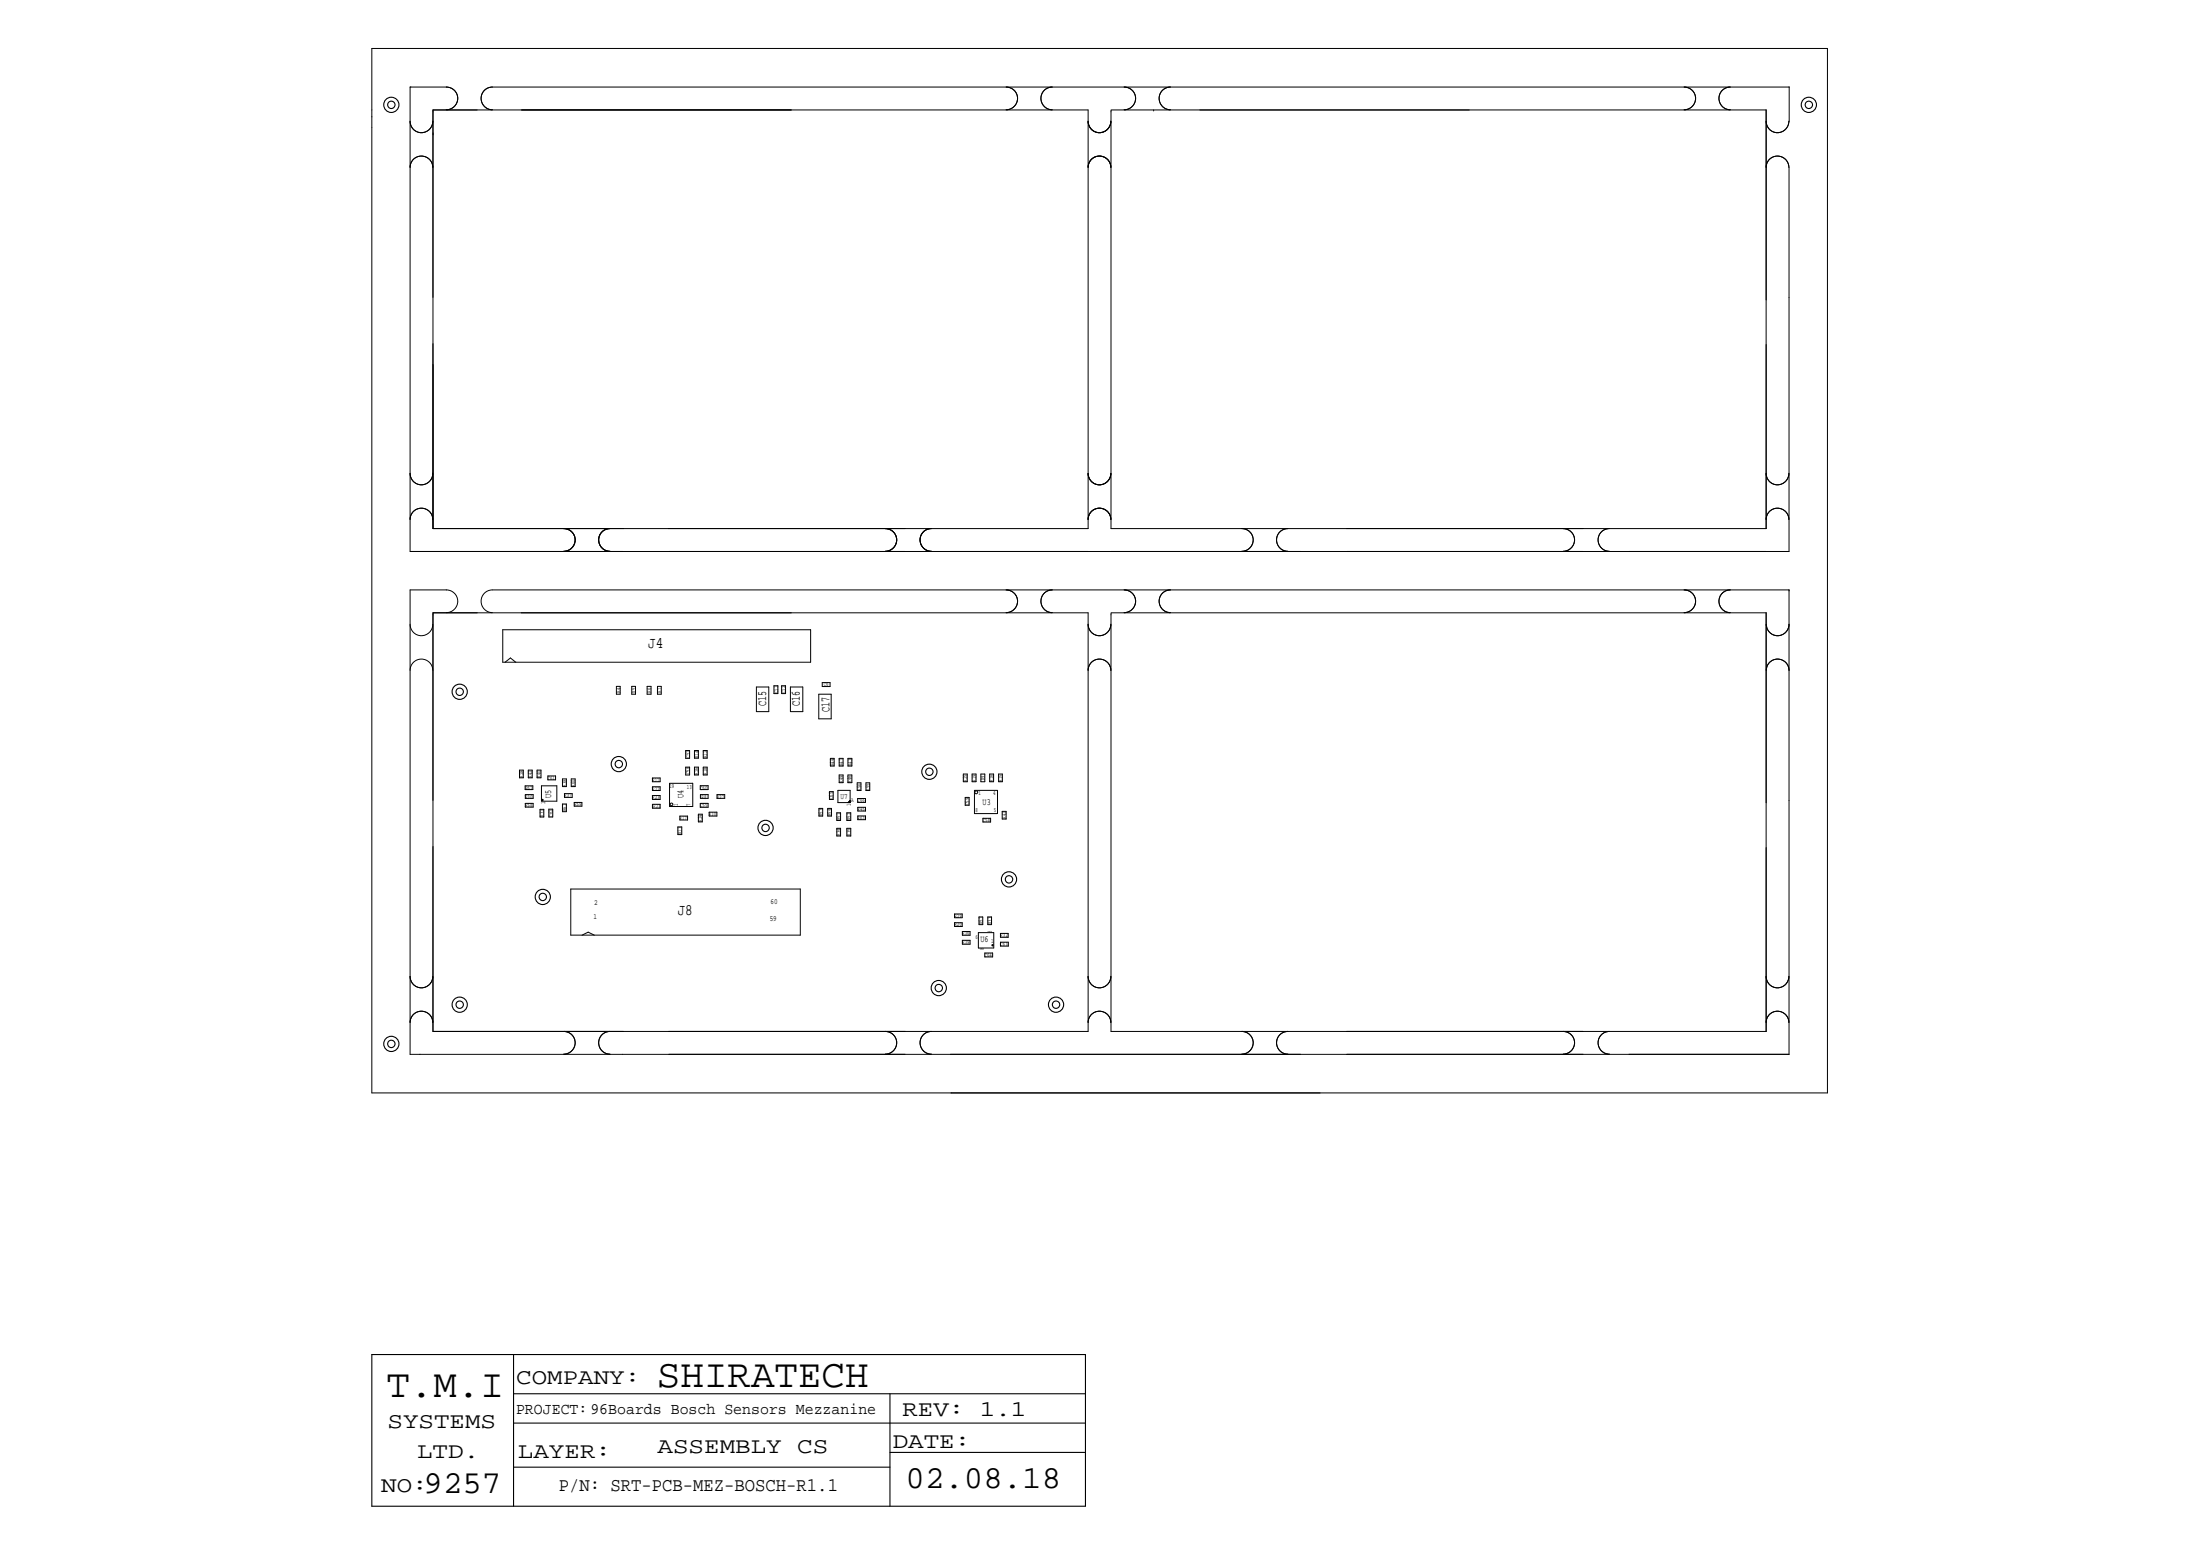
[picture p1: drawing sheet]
<svg xmlns="http://www.w3.org/2000/svg" width="297mm" height="210mm" viewBox="0 0 297 210" stroke-linecap="round" stroke-linejoin="round" font-family="sans-serif">
<g fill="none" stroke="#000" stroke-width=".15">
<path d="M50.2 182.8h96.4v20.5h-96.4zM69.3 182.8v20.5M69.3 198h50.9M69.3 188.1h77.3M69.3 192h77.3M120.2 188.1v15.2M120.2 196h26.4"/>
<circle cx="52.8" cy="14.1" r="1.03"/>
<circle cx="52.8" cy="14.1" r=".5"/>
<circle cx="244.2" cy="14.1" r="1.03"/>
<circle cx="244.2" cy="14.1" r=".5"/>
<circle cx="62.1" cy="93.4" r="1.03"/>
<circle cx="62.1" cy="93.4" r=".5"/>
<circle cx="83.5" cy="103.1" r="1.03"/>
<circle cx="83.5" cy="103.1" r=".5"/>
<circle cx="103.4" cy="111.7" r="1.03"/>
<circle cx="103.4" cy="111.7" r=".5"/>
<circle cx="125.5" cy="104.1" r="1.03"/>
<circle cx="125.5" cy="104.1" r=".5"/>
<circle cx="136.2" cy="118.7" r="1.03"/>
<circle cx="136.2" cy="118.7" r=".5"/>
<circle cx="62.1" cy="135.6" r="1.03"/>
<circle cx="62.1" cy="135.6" r=".5"/>
<circle cx="73.3" cy="121" r="1.03"/>
<circle cx="73.3" cy="121" r=".5"/>
<circle cx="126.8" cy="133.3" r="1.03"/>
<circle cx="126.8" cy="133.3" r=".5"/>
<circle cx="142.6" cy="135.6" r="1.03"/>
<circle cx="142.6" cy="135.6" r=".5"/>
<circle cx="52.8" cy="140.9" r="1.03"/>
<circle cx="52.8" cy="140.9" r=".5"/>
</g>
<g fill="none" stroke="#000" stroke-width=".14">
<path d="M50.2 6.5h196.5v141h-196.5zM55.4 16.4a1.53 1.53 0 0 0 1.5 1.5 1.53 1.53 0 0 0 1.5-1.5M58.5 15.1v-.3h88.4v56.5h-88.4v-24.9M60.3 11.7a1.53 1.53 0 0 1 1.5 1.6 1.53 1.53 0 0 1-1.5 1.5M60.3 11.7h-4.9v62.7M64.4 14.8h-5.9v56.5h25.7M66.5 14.8a1.53 1.53 0 0 1-1.5-1.5 1.53 1.53 0 0 1 1.5-1.6h175.1v4.7M70.4 14.8h36.4M135.8 11.7a1.53 1.53 0 0 1 1.6 1.6 1.53 1.53 0 0 1-1.6 1.5M142.1 11.7a1.53 1.53 0 0 0-1.6 1.6 1.53 1.53 0 0 0 1.6 1.5M146.9 16.4a1.53 1.53 0 0 0 1.5 1.5 1.53 1.53 0 0 0 1.6-1.5M150 14.8h88.5v56.5h-88.5z"/>
<path d="M151.8 11.7a1.53 1.53 0 0 1 1.5 1.6 1.53 1.53 0 0 1-1.5 1.5M155.8 14.8h.1M158 11.7a1.53 1.53 0 0 0-1.5 1.6 1.53 1.53 0 0 0 1.5 1.5M162 14.8h36.4M227.4 11.7a1.53 1.53 0 0 1 1.5 1.6 1.53 1.53 0 0 1-1.5 1.5M233.6 11.7a1.53 1.53 0 0 0-1.5 1.6 1.53 1.53 0 0 0 1.5 1.5M238.5 16.4a1.53 1.53 0 0 0 1.5 1.5 1.53 1.53 0 0 0 1.5-1.5M241.6 11.7h.1M55.4 22.6a1.53 1.53 0 0 1 1.5-1.5 1.53 1.53 0 0 1 1.5 1.5M146.9 22.6a1.53 1.53 0 0 1 1.5-1.5 1.53 1.53 0 0 1 1.6 1.5M238.5 22.6a1.53 1.53 0 0 1 1.5-1.5 1.53 1.53 0 0 1 1.5 1.5M241.6 22.6v51.8h-186.2"/>
<path d="M55.4 70.1a1.53 1.53 0 0 1 1.5-1.5 1.53 1.53 0 0 1 1.5 1.5M55.4 63.9a1.53 1.53 0 0 0 1.5 1.5 1.53 1.53 0 0 0 1.5-1.5M60.3 79.6a1.53 1.53 0 0 1 1.5 1.5 1.53 1.53 0 0 1-1.5 1.6M60.3 79.6h-4.9v62.7h186.2v-62.7M76.1 71.3a1.53 1.53 0 0 1 1.6 1.6 1.53 1.53 0 0 1-1.6 1.5M82.4 71.3a1.53 1.53 0 0 0-1.6 1.6 1.53 1.53 0 0 0 1.6 1.5M90.2 71.3h32M119.5 71.3a1.53 1.53 0 0 1 1.6 1.6 1.53 1.53 0 0 1-1.6 1.5M125.7 71.3a1.53 1.53 0 0 0-1.5 1.6 1.53 1.53 0 0 0 1.5 1.5M135.8 79.6a1.53 1.53 0 0 1 1.6 1.5 1.53 1.53 0 0 1-1.6 1.6M142.1 79.6a1.53 1.53 0 0 0-1.6 1.5 1.53 1.53 0 0 0 1.6 1.6M146.9 63.9a1.53 1.53 0 0 0 1.5 1.5 1.53 1.53 0 0 0 1.6-1.5"/>
<path d="M146.9 70.1a1.53 1.53 0 0 1 1.5-1.5 1.53 1.53 0 0 1 1.6 1.5M151.8 79.6a1.53 1.53 0 0 1 1.5 1.5 1.53 1.53 0 0 1-1.5 1.6M158 79.6a1.53 1.53 0 0 0-1.5 1.5 1.53 1.53 0 0 0 1.5 1.6M167.7 71.3a1.53 1.53 0 0 1 1.5 1.6 1.53 1.53 0 0 1-1.5 1.5M173.9 71.3a1.53 1.53 0 0 0-1.5 1.6 1.53 1.53 0 0 0 1.5 1.5M211 71.3a1.53 1.53 0 0 1 1.6 1.6 1.53 1.53 0 0 1-1.6 1.5M217.3 71.3a1.53 1.53 0 0 0-1.5 1.6 1.53 1.53 0 0 0 1.5 1.5M227.4 79.6a1.53 1.53 0 0 1 1.5 1.5 1.53 1.53 0 0 1-1.5 1.6M233.6 79.6a1.53 1.53 0 0 0-1.5 1.5 1.53 1.53 0 0 0 1.5 1.6M238.5 63.9a1.53 1.53 0 0 0 1.5 1.5 1.53 1.53 0 0 0 1.5-1.5M238.5 70.1a1.53 1.53 0 0 1 1.5-1.5 1.53 1.53 0 0 1 1.5 1.5M241.6 79.6h-175.1a1.53 1.53 0 0 0-1.5 1.5 1.53 1.53 0 0 0 1.5 1.6"/>
<path d="M241.6 79.6h.1M55.4 90.5a1.53 1.53 0 0 1 1.5-1.6 1.53 1.53 0 0 1 1.5 1.6M55.4 84.2a1.53 1.53 0 0 0 1.5 1.6 1.53 1.53 0 0 0 1.5-1.6M58.5 83v-.3h88.4v56.5h-88.4v-25M64.4 82.7h-5.9v56.5h25.7M67.9 85h41.5v4.4h-41.5zM68.2 89.4l.7-.6 .7 .6M70.4 82.7h36.4M83.2 92.6h.5v1.1h-.5zM85.3 92.6h.5v1.1h-.5zM87.4 92.6h.5v1.1h-.5zM88.8 92.6h.5v1.1h-.5z"/>
<path d="M102.1 92.7h1.7v3.3h-1.7zM104.5 92.5h.5v1.1h-.5zM105.5 92.5h.6v1.1h-.6zM106.7 92.7h1.7v3.3h-1.7zM110.6 93.7h1.6v3.3h-1.6zM111 92.1h1.1v.5h-1.1zM146.9 84.2a1.53 1.53 0 0 0 1.5 1.6 1.53 1.53 0 0 0 1.6-1.6M146.9 90.5a1.53 1.53 0 0 1 1.5-1.6 1.53 1.53 0 0 1 1.6 1.6M150 82.7h88.5v56.5h-88.5zM238.5 84.2a1.53 1.53 0 0 0 1.5 1.6 1.53 1.53 0 0 0 1.6-1.6M238.5 90.5a1.53 1.53 0 0 1 1.5-1.6 1.53 1.53 0 0 1 1.6 1.6M70.1 103.9h.6v1.1h-.6z"/>
<path d="M70.9 106h1v.6h-1zM70.9 107.2h1.1v.5h-1.1zM70.9 108.4h1.1v.5h-1.1zM71.3 103.9h.6v1.1h-.6zM72.5 103.9h.5v1.1h-.5zM72.9 109.2h.5v1.1h-.5zM73.1 106h2.1v2.1h-2.1zM73.2 107.9h.1v.1h-.1zM74 104.7h1v.5h-1zM74.1 109.2h.5v1.1h-.5zM75.9 108.5h.6v1h-.6zM75.9 105.1h.6v1.1h-.6z"/>
<path d="M76.2 107.1h1.1v.5h-1.1zM77.1 120h31v6.2h-31zM77.1 105.1h.6v1.1h-.6zM77.5 108.3h1.1v.5h-1.1zM88.1 106.2h1v.5h-1zM88.1 107.4h1v.5h-1zM88.1 108.5h1v.6h-1zM88.1 105h1v.5h-1zM90.4 105.7h3.1v3.1h-3.1zM90.5 108.4h.3v.3h-.3zM91.5 111.6h.6v1h-.6zM91.8 110.1h1v.6h-1z"/>
<path d="M92.6 101.3h.5v1h-.5zM92.6 103.5h.5v1.1h-.5zM93.8 101.3h.5v1h-.5zM93.8 103.5h.5v1.1h-.5zM94.3 109.9h.5v1h-.5zM94.5 108.4h1.1v.5h-1.1zM94.5 106h1.1v.6h-1.1zM94.6 107.2h1v.5h-1zM95 101.3h.5v1h-.5zM95 103.5h.5v1.1h-.5zM95.8 109.6h1v.5h-1zM96.8 107.2h1.1v.5h-1.1z"/>
<path d="M110.6 109.1h.5v1h-.5zM111.8 109.1h.5v1h-.5zM112 106.8h.5v1.1h-.5zM112.1 102.3h.5v1.1h-.5zM113 111.8h.5v1h-.5zM113 109.7h.5v1h-.5zM113.1 106.7h1.7v1.6h-1.7zM113.3 102.3h.5v1.1h-.5zM113.3 104.6h.5v1h-.5zM114.3 111.8h.6v1h-.6zM114.3 109.7h.6v1h-.6zM114.5 104.6h.5v1h-.5z"/>
<path d="M114.5 102.3h.5v1.1h-.5zM114.6 108.2h.2M114.7 108.1h.1M114.8 108l-.3 .3M115.7 105.6h.5v1.1h-.5zM115.8 107.8h1.1v.5h-1.1zM115.8 108.9h1.1v.6h-1.1zM115.8 110.1h1.1v.5h-1.1zM116.9 105.6h.5v1.1h-.5zM130.1 104.5h.5v1h-.5zM130.3 107.6h.5v1.1h-.5zM131.3 104.5h.5v1h-.5z"/>
<path d="M131.6 106.7h3.1v3.1h-3.1zM132.4 104.5h.6v1h-.6zM132.7 110.4h1v.5h-1zM133.6 104.5h.6v1h-.6zM134.8 104.5h.5v1h-.5zM135.3 109.5h.5v1h-.5zM55.4 138a1.53 1.53 0 0 1 1.5-1.5 1.53 1.53 0 0 1 1.5 1.5M55.4 131.8a1.53 1.53 0 0 0 1.5 1.5 1.53 1.53 0 0 0 1.5-1.5M76.1 139.2a1.53 1.53 0 0 1 1.6 1.5 1.53 1.53 0 0 1-1.6 1.6M80.2 126.2l-.8-.4-.8 .4M82.4 139.2a1.53 1.53 0 0 0-1.6 1.5 1.53 1.53 0 0 0 1.6 1.6M90.2 139.2h32"/>
<path d="M119.5 139.2a1.53 1.53 0 0 1 1.6 1.5 1.53 1.53 0 0 1-1.6 1.6M125.7 139.2a1.53 1.53 0 0 0-1.5 1.5 1.53 1.53 0 0 0 1.5 1.6M128.9 123.3h1v.5h-1zM128.9 124.5h1v.5h-1zM129.9 125.7h1.1v.5h-1.1zM129.9 126.9h1.1v.5h-1.1zM132.1 125.9h2.1v2h-2.1zM132.2 123.7h.5v1.1h-.5zM133 128.6h1v.5h-1zM133.4 123.7h.5v1.1h-.5zM133.9 127.5h.2v.1h-.2zM135.1 126h1v.5h-1z"/>
<path d="M135.1 127.1h1v.6h-1zM146.9 131.8a1.53 1.53 0 0 0 1.5 1.5 1.53 1.53 0 0 0 1.6-1.5M146.9 138a1.53 1.53 0 0 1 1.5-1.5 1.53 1.53 0 0 1 1.6 1.5M167.7 139.2a1.53 1.53 0 0 1 1.5 1.5 1.53 1.53 0 0 1-1.5 1.6M173.9 139.2a1.53 1.53 0 0 0-1.5 1.5 1.53 1.53 0 0 0 1.5 1.6M211 139.2a1.53 1.53 0 0 1 1.6 1.5 1.53 1.53 0 0 1-1.6 1.6M217.3 139.2a1.53 1.53 0 0 0-1.5 1.5 1.53 1.53 0 0 0 1.5 1.6M238.5 131.8a1.53 1.53 0 0 0 1.5 1.5 1.53 1.53 0 0 0 1.5-1.5M238.5 138a1.53 1.53 0 0 1 1.5-1.5 1.53 1.53 0 0 1 1.5 1.5"/>
<circle cx="131.8" cy="106.9" r=".2"/>
</g>
<g font-size="5.4">
<text x="52.2" y="188.5">T.M.I</text>
<text x="88.7" y="187.2">SHIRATECH</text>
</g>
<g font-size="4.3">
<text x="57.2" y="201.5">9257</text>
<text x="122.3" y="200.9">02.08.18</text>
</g>
<g font-size="3">
<text x="69.7" y="186.8">COMPANY:</text>
<text x="121.8" y="191">REV: 1.1</text>
<text x="52.3" y="192.7">SYSTEMS</text>
<text x="56.3" y="196.7">LTD.</text>
<text x="69.9" y="196.7">LAYER:</text>
<text x="88.8" y="196">ASSEMBLY CS</text>
<text x="120.5" y="195.4">DATE:</text>
<text x="51.5" y="201.3">NO:</text>
</g>
<text font-size="2.6" x="75.4" y="201.3">P/N: SRT-PCB-MEZ-BOSCH-R1.1</text>
<g font-size="2.2">
<text x="87.5" y="87.5">J4</text>
<text x="91.5" y="123.5">J8</text>
<text x="69.7" y="190.8">PROJECT: 96Boards Bosch Sensors Mezzanine</text>
</g>
<g font-size="1.7">
<text x="103.5" y="95.3" transform="rotate(-90 103.5 95.3)">C15</text>
<text x="108" y="95.3" transform="rotate(-90 108 95.3)">C16</text>
<text x="112" y="96.1" transform="rotate(-90 112 96.1)">C17</text>
</g>
<g font-size="1.3">
<text x="74.4" y="107.7" transform="rotate(-90 74.4 107.7)">U5</text>
<text x="92.3" y="107.6" transform="rotate(-90 92.3 107.6)">U4</text>
<text x="132.7" y="108.7">U3</text>
<text x="132.4" y="127.1">U6</text>
</g>
<g font-size="1.1">
<text x="113.5" y="107.8">U7</text>
<text x="80.1" y="124.1">1</text>
<text x="80.2" y="122.2">2</text>
<text x="103.9" y="124.3">59</text>
<text x="104" y="122">60</text>
</g>
<g font-size=".9">
<text x="83.8" y="93.5" transform="rotate(-90 83.8 93.5)">R4</text>
<text x="85.8" y="93.5" transform="rotate(-90 85.8 93.5)">R5</text>
<text x="87.9" y="93.5" transform="rotate(-90 87.9 93.5)">R6</text>
<text x="89.3" y="93.5" transform="rotate(-90 89.3 93.5)">R7</text>
<text x="105" y="93.6" transform="rotate(-90 105 93.6)">C11</text>
<text x="106.1" y="93.6" transform="rotate(-90 106.1 93.6)">C12</text>
<text x="111.2" y="92.6">C6</text>
<text x="70.7" y="105" transform="rotate(-90 70.7 105)">R28</text>
<text x="70.9" y="107.8">R30</text>
<text x="70.9" y="106.6">R62</text>
<text x="71.9" y="105" transform="rotate(-90 71.9 105)">R42</text>
<text x="73" y="105" transform="rotate(-90 73 105)">R40</text>
<text x="73.9" y="105.2">C61</text>
<text x="76.2" y="107.6">R37</text>
<text x="76.5" y="106.2" transform="rotate(-90 76.5 106.2)">R38</text>
<text x="77.7" y="106.2" transform="rotate(-90 77.7 106.2)">R60</text>
<text x="88.1" y="107.9">R23</text>
<text x="88.1" y="106.7">R22</text>
<text x="88.1" y="105.5">R11</text>
<text x="90.4" y="106.3">19</text>
<text x="92.7" y="106.4">13</text>
<text x="93.1" y="104.5" transform="rotate(-90 93.1 104.5)">C56</text>
<text x="93.1" y="102.2" transform="rotate(-90 93.1 102.2)">C57</text>
<text x="94.3" y="104.6" transform="rotate(-90 94.3 104.6)">R26</text>
<text x="94.3" y="102.3" transform="rotate(-90 94.3 102.3)">R14</text>
<text x="94.5" y="106.6">C60</text>
<text x="94.7" y="107.8">R8</text>
<text x="95.5" y="104.5" transform="rotate(-90 95.5 104.5)">R18</text>
<text x="95.5" y="102.3" transform="rotate(-90 95.5 102.3)">R12</text>
<text x="96.8" y="107.8">R27</text>
<text x="112.5" y="107.9" transform="rotate(-90 112.5 107.9)">C65</text>
<text x="112.6" y="103.4" transform="rotate(-90 112.6 103.4)">R44</text>
<text x="113.8" y="105.6" transform="rotate(-90 113.8 105.6)">R49</text>
<text x="113.9" y="103.4" transform="rotate(-90 113.9 103.4)">R47</text>
<text x="115" y="105.6" transform="rotate(-90 115 105.6)">R46</text>
<text x="115.1" y="103.4" transform="rotate(-90 115.1 103.4)">R43</text>
<text x="116.3" y="106.7" transform="rotate(-90 116.3 106.7)">R56</text>
<text x="117.5" y="106.7" transform="rotate(-90 117.5 106.7)">R55</text>
<text x="130.6" y="105.5" transform="rotate(-90 130.6 105.5)">R25</text>
<text x="131.8" y="105.5" transform="rotate(-90 131.8 105.5)">R19</text>
<text x="132.1" y="107.3">1</text>
<text x="133" y="105.3" transform="rotate(-90 133 105.3)">R9</text>
<text x="134.1" y="107.3">4</text>
<text x="134.2" y="105.5" transform="rotate(-90 134.2 105.5)">R16</text>
<text x="135.3" y="105.5" transform="rotate(-90 135.3 105.5)">R15</text>
<text x="70.9" y="108.9">R58</text>
<text x="73.4" y="110.2" transform="rotate(-90 73.4 110.2)">R31</text>
<text x="73.6" y="108.5" transform="rotate(-90 73.6 108.5)">1</text>
<text x="74.6" y="110.2" transform="rotate(-90 74.6 110.2)">C62</text>
<text x="76.5" y="109.5" transform="rotate(-90 76.5 109.5)">R61</text>
<text x="77.5" y="108.8">R59</text>
<text x="88.2" y="109.1">R21</text>
<text x="91.5" y="108.7" transform="rotate(-90 91.5 108.7)">1</text>
<text x="91.8" y="110.7">R17</text>
<text x="92.1" y="112.6" transform="rotate(-90 92.1 112.6)">R13</text>
<text x="93.2" y="108.7" transform="rotate(-90 93.2 108.7)">7</text>
<text x="94.5" y="108.9">C55</text>
<text x="94.8" y="110.9" transform="rotate(-90 94.8 110.9)">R24</text>
<text x="95.7" y="110.1">R10</text>
<text x="111.1" y="110.1" transform="rotate(-90 111.1 110.1)">R53</text>
<text x="112.3" y="110.1" transform="rotate(-90 112.3 110.1)">R54</text>
<text x="113.5" y="112.8" transform="rotate(-90 113.5 112.8)">R34</text>
<text x="113.5" y="110.7" transform="rotate(-90 113.5 110.7)">R51</text>
<text x="114.9" y="112.8" transform="rotate(-90 114.9 112.8)">R35</text>
<text x="114.9" y="110.7" transform="rotate(-90 114.9 110.7)">R52</text>
<text x="114.9" y="108.7" transform="rotate(-90 114.9 108.7)">1</text>
<text x="114.9" y="108.3">A C66</text>
<text x="115.8" y="109.5">R45</text>
<text x="115.8" y="110.7">R63</text>
<text x="130.8" y="108.6" transform="rotate(-90 130.8 108.6)">C59</text>
<text x="131.7" y="109.6">8</text>
<text x="132.7" y="110.9">C58</text>
<text x="134.2" y="109.6">5</text>
<text x="135.9" y="110.5" transform="rotate(-90 135.9 110.5)">R41</text>
<text x="128.9" y="123.8">R29</text>
<text x="128.9" y="125">R20</text>
<text x="132.7" y="124.8" transform="rotate(-90 132.7 124.8)">R57</text>
<text x="133.9" y="125.9" transform="rotate(-90 133.9 125.9)">3</text>
<text x="133.9" y="124.8" transform="rotate(-90 133.9 124.8)">R33</text>
<text x="129.9" y="127.4">R39</text>
<text x="129.9" y="126.2">R36</text>
<text x="131.7" y="126.8">6</text>
<text x="132.8" y="128.2" transform="rotate(-90 132.8 128.2)">8</text>
<text x="132.9" y="129.1">C64</text>
<text x="133.8" y="127.3">1</text>
<text x="135.1" y="127.7">C63</text>
<text x="135.1" y="126.5">R32</text>
</g>
</svg>
